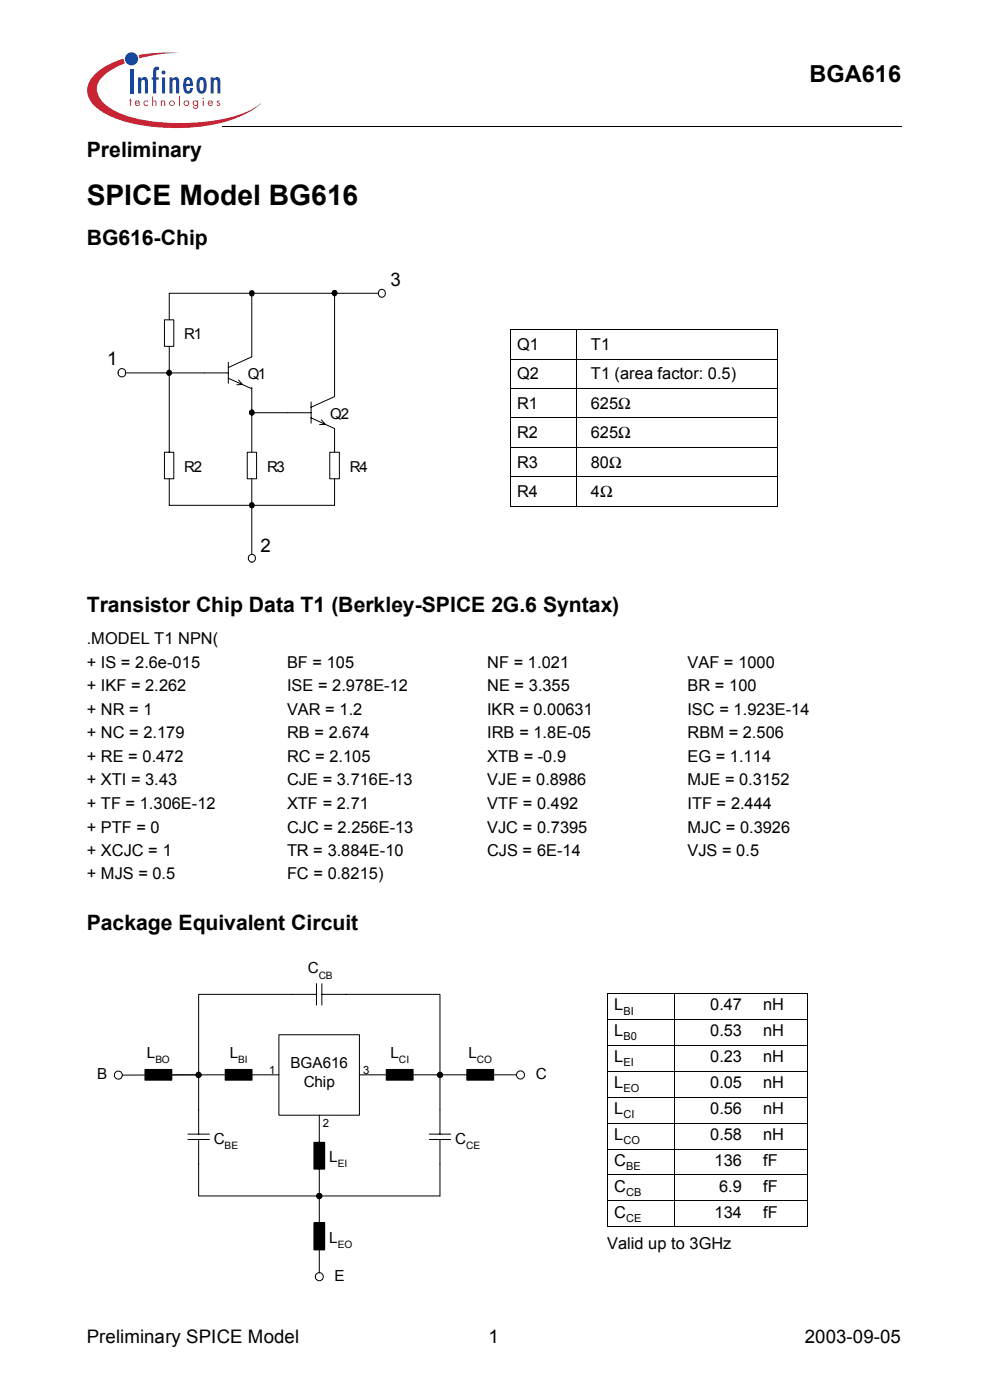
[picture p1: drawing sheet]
<svg xmlns="http://www.w3.org/2000/svg" width="148mm" height="210mm" viewBox="0 0 148 210" stroke-linecap="round" stroke-linejoin="round" font-family="sans-serif">
<g fill="#c92434">
<path d="M19.5 14.8h.1v.3h.1v.1h-.1v.7h-.1v-.7h-.1z"/>
<path d="M21.5 15.3a.44 .44 0 0 1 .7-.2v.2a.3 .3 0 0 0-.5 0 .3 .3 0 0 0 0 .4 .3 .3 0 0 0 .5-.1v.2a.43 .43 0 0 1-.6 0 .43 .43 0 0 1-.1-.5z"/>
<path d="M22.8 14.5h.1v.7l.3-.2 .2 .2v.7h-.1v-.6l-.2-.1-.2 .2v.5h-.1z"/>
<path d="M24.1 15.1h.1v.1l.3-.2 .1 .1 .2 .8h-.2v-.6l-.2-.1-.2 .2v.5h-.1z"/>
<path d="M26.8 14.5h.1v1.4h-.1z"/>
<path d="M32.6 15.1l.1-.1 .2 .2h-.3l.1 .2a.29 .29 0 0 1 .3 .1 .29 .29 0 0 1-.1 .4l-.4-.1-.1-.1 .1-.1 .2 .2 .1-.1-.3-.4z"/>
<path d="M20.7 8.3a26.4 26.4 0 0 1 6.3-.4 22.9 22.9 0 0 0-6.1 .9z"/>
<path d="M14.2 11.1a10.1 10.1 0 0 1 4.3-2.3l.2 .7a7.6 7.6 0 0 0-4 2.9 2.54 2.54 0 0 0 .9 3.1 12 12 0 0 0 6.3 2.6 30.9 30.9 0 0 0 14.9-1.3l1.6-.8 .7-.5a13 13 0 0 1-6.5 3.1 29.6 29.6 0 0 1-15.1-.8 7.9 7.9 0 0 1-4.1-2.8 3 3 0 0 1 .8-3.9z"/>
<path d="M20.4 15.2h.2l.2 .2h-.5zM20.4 15.1a.43 .43 0 0 0-.1 .7 .43 .43 0 0 0 .7-.1l-.1-.1a.27 .27 0 0 1-.3 .2 .27 .27 0 0 1-.3-.3h.7a.4 .4 0 0 0-.2-.4 .4 .4 0 0 0-.4 0z"/>
<path d="M25.5 15.5a.3 .3 0 0 1 .6 0 .3 .3 0 0 1-.6 0zM25.3 15.5a.45 .45 0 0 0 .9 0 .45 .45 0 0 0-.9 0z"/>
<path d="M27.6 15.5a.3 .3 0 0 1 .6 0 .3 .3 0 0 1-.6 0zM27.5 15.5a.45 .45 0 0 0 .9 0 .45 .45 0 0 0-.9 0z"/>
<path d="M29 15.5a.3 .3 0 0 1 .6 0 .3 .3 0 0 1-.6 0zM29.1 15.1a.42 .42 0 0 0-.2 .6 .42 .42 0 0 0 .6 .1 .33 .33 0 0 1-.2 .4l-.4-.2a.41 .41 0 0 0 .4 .3 .41 .41 0 0 0 .4-.5v-.7h-.2v.1l-.2-.2z"/>
<path d="M30.4 15.1h.1v.8h-.1zM30.3 14.8a.1 .1 0 0 1 .2 0 .1 .1 0 0 1-.2 0z"/>
<path d="M31.4 15.2h.1l.3 .2h-.5zM31.3 15.1a.43 .43 0 0 0-.1 .7 .43 .43 0 0 0 .7-.1l-.1-.1a.27 .27 0 0 1-.3 .2 .27 .27 0 0 1-.2-.3h.6a.4 .4 0 0 0-.2-.4 .4 .4 0 0 0-.4 0z"/>
</g>
<g fill="#17479e">
<path d="M19.5 10.4h.5v3.6h-.5z"/>
<path d="M20.7 11.6h.5v.3a.56 .56 0 0 1 .7-.3 .56 .56 0 0 1 .3 .7v1.7h-.5v-1.8l-.3-.2h-.2v.3v1.7h-.5z"/>
<path d="M23.2 10.1h.6v.4h-.2l-.2 .2v.9h.4v.3h-.4v2.1h-.5v-2.1h-.2v-.3h.2a1.71 1.71 0 0 1 .3-1.5z"/>
<path d="M25.4 11.6h.4v.3a.56 .56 0 0 1 .8-.3 .56 .56 0 0 1 .2 .7v1.7h-.4v-1.8l-.3-.2h-.2l-.1 .3v1.7h-.4z"/>
<path d="M31.6 11.6h.4v.3a.56 .56 0 0 1 .8-.3 .56 .56 0 0 1 .2 .7v1.7h-.4l-.1-1.8-.2-.2h-.2l-.1 .3v1.7h-.4z"/>
<path d="M24.3 11.6h.4v2.4h-.4zM24.2 10.9a.3 .3 0 0 1 .6 0 .3 .3 0 0 1-.6 0z"/>
<path d="M28 12.1l.2-.1 .2 .1v.5h-.5zM27.8 11.6a1.9 1.9 0 0 0 0 2.4 .72 .72 0 0 0 .8-.1 .72 .72 0 0 0 .3-.7h-.4l-.1 .4-.2 .1a.7 .7 0 0 1-.3-.8l1-.1a1.1 1.1 0 0 0-.7-1.2z"/>
<path d="M30 12.1l.2-.1a.91 .91 0 0 1 .3 1l-.1 .5-.2 .1a.9 .9 0 0 1-.3-1zM29.6 11.8l-.2 1a.89 .89 0 0 0 .2 1 .89 .89 0 0 0 .9 .2 1.83 1.83 0 0 0 0-2.4h-.3h-.3z"/>
<circle cx="19.7" cy="8.8" r=".99"/>
</g>
<path d="M33.4 18.9v.1z" fill="#000"/>
<path d="M33.4 18.9h101.6" fill="none" stroke="#000" stroke-width=".15"/>
<path d="M13 37.9h50v48h-50z" fill="#fff"/>
<path d="M30.6 55.9h3.6M34.2 56.7l3.5 1.6M34.2 54.3v3.2M35.7 57l.6 .6-.8 .1M37.7 53.5l-3.5 1.6M50.1 59.5l-3.5 1.6M43.1 61.9h3.5M46.6 62.6l3.5 1.6M46.6 60.3v3.1M48.1 62.9l.6 .7-.8 .1" fill="none" stroke="#000" stroke-width=".15"/>
<path d="M24.6 48h1.4v3.9h-1.4z" fill="#fff"/>
<g fill="none" stroke="#000" stroke-width=".15">
<path d="M24.6 48h1.4v3.9h-1.4z"/>
<circle cx="37.8" cy="75.8" r=".37"/>
</g>
<circle cx="37.8" cy="75.8" r=".37" fill="#000"/>
<path d="M49.4 67.8h1.4v4h-1.4z" fill="#fff"/>
<g fill="none" stroke="#000" stroke-width=".15">
<path d="M37.7 58.1v3.8h5.4M37.7 61.9v5.9M49.4 67.8h1.4v4h-1.4zM50.1 64.2v3.6"/>
<circle cx="37.8" cy="61.8" r=".37"/>
</g>
<circle cx="37.8" cy="61.8" r=".37" fill="#000"/>
<path d="M37 67.8h1.4v4h-1.4z" fill="#fff"/>
<path d="M37 67.8h1.4v4h-1.4z" fill="none" stroke="#000" stroke-width=".15"/>
<path d="M24.6 67.8h1.4v4h-1.4z" fill="#fff"/>
<g fill="none" stroke="#000" stroke-width=".15">
<path d="M25.4 51.9v4h-7.1M30.6 55.9h-5.2v11.9M37.7 44v9.5M49.9 43.6h.4l.2 .5a.39 .39 0 0 1-.6 .1 .39 .39 0 0 1 0-.6zM50.1 43.9v15.6M56.9 44h-31.5v4M24.6 67.8h1.4v4h-1.4zM25.4 71.8v4h24.7v-4M37.7 71.8v12.5"/>
<circle cx="25.4" cy="55.9" r=".39"/>
<circle cx="37.8" cy="44" r=".38"/>
</g>
<g fill="#000">
<path d="M25.1 55.6l.2-.1a.41 .41 0 0 1 .4 .3 .41 .41 0 0 1-.3 .5 .39 .39 0 0 1-.4-.3 .39 .39 0 0 1 .1-.4z" fill-rule="evenodd"/>
<path d="M37.6 43.6h.3a.38 .38 0 0 1 .1 .6 .38 .38 0 0 1-.6-.1v-.3z" fill-rule="evenodd"/>
<circle cx="50.2" cy="43.9" r=".37"/>
</g>
<path d="M56.9 43.5a.56 .56 0 0 1 .8 .5 .56 .56 0 0 1-.8 .4 .63 .63 0 0 1 0-.9z" fill-rule="evenodd" fill="#fff"/>
<path d="M56.9 43.5a.56 .56 0 0 1 .8 .5 .56 .56 0 0 1-.8 .4 .67 .67 0 0 1 0-.9z" fill="none" stroke="#000" stroke-width=".15"/>
<circle cx="18.3" cy="55.9" r=".6" fill="#fff"/>
<path d="M17.8 55.5l.3-.2a.58 .58 0 0 1 .7 .4v.4a.58 .58 0 0 1-.7 .4 .71 .71 0 0 1-.3-1z" fill="none" stroke="#000" stroke-width=".15"/>
<path d="M37.3 83.3a.57 .57 0 0 1 1 .2 .57 .57 0 0 1-.7 .8 .65 .65 0 0 1-.3-1z" fill-rule="evenodd" fill="#fff"/>
<g fill="none" stroke="#000" stroke-width=".15">
<path d="M76.4 49.5h40.1M76.4 53.9h40.1M76.4 58.3h40.1M76.4 49.5v26.3M86.4 49.3v26.6M116.4 49.5v26.3M76.4 62.7h40.1M76.4 67.1h40.1M76.4 71.5h40.1M76.4 75.9h40.1M37.3 83.3a.57 .57 0 0 1 1 .2 .57 .57 0 0 1-.7 .8 .65 .65 0 0 1-.3-1zM90.9 149h30.1v34.8"/>
<path d="M90.9 152.9h30.1M90.9 156.8h30.1M91 149v34.8M101 148.9v35.1M90.9 160.7h30.1M90.9 164.5h30.1M90.9 168.4h30.1M90.9 172.3h30.1M90.9 176.2h30.1M90.9 180.1h30.1M90.9 183.9h30.1"/>
</g>
<g fill="#fff">
<path d="M13 141.9h70.2v52.1h-70.2z"/>
<path d="M41.8 155.1h12v12.1h-12z"/>
</g>
<g fill="none" stroke="#000" stroke-width=".15">
<path d="M41.8 155.1h12v12.1h-12zM21.7 160.3h4v1.7h-4zM25.7 161.2h8M28.2 170.8h3.2M28.2 170h3.2M29.8 170.8v8.5h36.1v-8.5M29.8 161.2v8.8M33.7 160.3h4.1v1.7h-4.1zM37.8 161.2h4M47 171.3h1.6v4h-1.6zM47.5 179l.2-.1 .4 .1 .1 .5a.42 .42 0 0 1-.6 .2 .42 .42 0 0 1-.1-.7zM47.8 167.2v4.1"/>
<path d="M47.8 175.3v8M53.8 161.2h4.1M57.9 160.3h4v1.7h-4zM61.9 161.2h8M64.3 170.8h3.2M64.3 170h3.2M65.6 160.9l.1-.1h.4l.2 .2v.3a.41 .41 0 0 1-.6 .2 .41 .41 0 0 1-.1-.6zM65.9 161.2v8.8M69.9 160.3h4.1v1.7h-4.1zM47 183.3h1.6v4.1h-1.6z"/>
<circle cx="29.7" cy="161.1" r=".41"/>
</g>
<path d="M21.7 160.3h4v1.7h-4zM33.7 160.3h4.1v1.7h-4.1zM47 171.3h1.6v4h-1.6zM57.9 160.3h4v1.7h-4zM69.9 160.3h4.1v1.7h-4.1zM47 183.3h1.6v4.1h-1.6z" fill="#000"/>
<g fill="#000">
<path d="M47.5 179l.2-.1 .4 .1 .1 .5a.42 .42 0 0 1-.6 .2 .42 .42 0 0 1-.1-.7z" fill-rule="evenodd"/>
<path d="M65.6 160.9l.1-.1h.4l.2 .2v.3a.41 .41 0 0 1-.6 .2 .41 .41 0 0 1-.1-.6z" fill-rule="evenodd"/>
<circle cx="29.7" cy="161.1" r=".41"/>
</g>
<circle cx="78" cy="161.2" r=".6" fill="#fff"/>
<g fill="none" stroke="#000" stroke-width=".15">
<path d="M74 161.2h3.4"/>
<circle cx="78" cy="161.2" r=".6"/>
</g>
<circle cx="17.7" cy="161.2" r=".59" fill="#fff"/>
<g fill="none" stroke="#000" stroke-width=".15">
<path d="M29.8 161.2h-11.5"/>
<circle cx="17.7" cy="161.2" r=".59"/>
</g>
<circle cx="47.8" cy="191.4" r=".6" fill="#fff"/>
<g fill="none" stroke="#000" stroke-width=".15">
<path d="M47.4 149.1h-17.6v12.1M47.4 147.5v3.2M48.2 149.1h17.7v12.1M48.2 147.5v3.2M47.8 187.4v3.4"/>
<circle cx="47.8" cy="191.4" r=".6"/>
</g>
<text font-size="4.2" x="13" y="30.7">SPICE Model BG616</text>
<text font-size="3.5" x="121.3" y="12.3">BGA616</text>
<g font-size="3.2">
<text x="13" y="23.5">Preliminary</text>
<text x="13" y="36.7">BG616-Chip</text>
<text x="13" y="91.8">Transistor Chip Data T1 (Berkley-SPICE 2G.6 Syntax)</text>
<text x="13" y="139.4">Package Equivalent Circuit</text>
</g>
<g font-size="2.8">
<text x="58.5" y="42.8">3</text>
<text x="16" y="54.8">1</text>
<text x="39" y="82.7">2</text>
<text x="13" y="201.3">Preliminary SPICE Model</text>
<text x="73.2" y="201.3">1</text>
<text x="120.6" y="201.3">2003-09-05</text>
</g>
<g font-size="2.5">
<text x="77.5" y="52.5">Q1</text>
<text x="88.5" y="52.5">T1</text>
<text x="77.5" y="56.9">Q2</text>
<text x="88.5" y="56.9">T1 (area factor: 0.5)</text>
<text x="77.5" y="61.3">R1</text>
<text x="77.5" y="65.7">R2</text>
<text x="88.5" y="61.3">625Ω</text>
<text x="88.5" y="65.7">625Ω</text>
<text x="77.5" y="70.1">R3</text>
<text x="88.5" y="70.1">80Ω</text>
<text x="77.5" y="74.5">R4</text>
<text x="88.5" y="74.5">4Ω</text>
<text x="13" y="96.6">.MODEL T1 NPN(</text>
<text x="13" y="100.1">+ IS = 2.6e-015</text>
<text x="43" y="100.1">BF = 105</text>
<text x="73" y="100.1">NF = 1.021</text>
<text x="103" y="100.1">VAF = 1000</text>
<text x="13" y="103.6">+ IKF = 2.262</text>
<text x="13" y="107.2">+ NR = 1</text>
<text x="43" y="107.2">VAR = 1.2</text>
<text x="43" y="103.6">ISE = 2.978E-12</text>
<text x="73" y="107.2">IKR = 0.00631</text>
<text x="73" y="103.6">NE = 3.355</text>
<text x="103" y="107.2">ISC = 1.923E-14</text>
<text x="103" y="103.6">BR = 100</text>
<text x="13" y="110.7">+ NC = 2.179</text>
<text x="43" y="110.7">RB = 2.674</text>
<text x="73" y="110.7">IRB = 1.8E-05</text>
<text x="103" y="110.7">RBM = 2.506</text>
<text x="13" y="114.2">+ RE = 0.472</text>
<text x="13" y="117.8">+ XTI = 3.43</text>
<text x="43" y="114.2">RC = 2.105</text>
<text x="43" y="117.8">CJE = 3.716E-13</text>
<text x="73" y="114.2">XTB = -0.9</text>
<text x="73" y="117.8">VJE = 0.8986</text>
<text x="103" y="114.2">EG = 1.114</text>
<text x="103" y="117.8">MJE = 0.3152</text>
<text x="13" y="121.3">+ TF = 1.306E-12</text>
<text x="13" y="124.8">+ PTF = 0</text>
<text x="43" y="121.3">XTF = 2.71</text>
<text x="43" y="124.8">CJC = 2.256E-13</text>
<text x="73" y="124.8">VJC = 0.7395</text>
<text x="73" y="121.3">VTF = 0.492</text>
<text x="103" y="124.8">MJC = 0.3926</text>
<text x="103" y="121.3">ITF = 2.444</text>
<text x="13" y="128.3">+ XCJC = 1</text>
<text x="13" y="131.9">+ MJS = 0.5</text>
<text x="43" y="128.3">TR = 3.884E-10</text>
<text x="43" y="131.9">FC = 0.8215)</text>
<text x="73" y="128.3">CJS = 6E-14</text>
<text x="103" y="128.3">VJS = 0.5</text>
<text x="92" y="151.5">L</text>
<text x="92" y="155.4">L</text>
<text x="106.4" y="151.5">0.47</text>
<text x="106.4" y="155.4">0.53</text>
<text x="114.3" y="151.5">nH</text>
<text x="114.3" y="155.4">nH</text>
<text x="92" y="159.3">L</text>
<text x="106.4" y="159.3">0.23</text>
<text x="114.3" y="159.3">nH</text>
<text x="92" y="163.1">L</text>
<text x="92" y="167">L</text>
<text x="106.4" y="163.1">0.05</text>
<text x="106.4" y="167">0.56</text>
<text x="114.3" y="163.1">nH</text>
<text x="114.3" y="167">nH</text>
<text x="92" y="170.9">L</text>
<text x="106.4" y="170.9">0.58</text>
<text x="114.3" y="170.9">nH</text>
<text x="92" y="178.7">C</text>
<text x="92" y="174.8">C</text>
<text x="107.1" y="174.8">136</text>
<text x="107.7" y="178.7">6.9</text>
<text x="114.3" y="178.7">fF</text>
<text x="114.3" y="174.8">fF</text>
<text x="92" y="182.6">C</text>
<text x="107.1" y="182.6">134</text>
<text x="114.3" y="182.6">fF</text>
<text x="91" y="187.3">Valid up to 3GHz</text>
</g>
<g font-size="2.3">
<text x="27.6" y="50.8">R1</text>
<text x="37.1" y="56.8">Q1</text>
<text x="49.5" y="62.8">Q2</text>
<text x="27.6" y="70.7">R2</text>
<text x="40" y="70.7">R3</text>
<text x="52.4" y="70.7">R4</text>
<text x="46.1" y="146">C</text>
<text x="14.6" y="161.7">B</text>
<text x="22" y="158.7">L</text>
<text x="34.4" y="158.7">L</text>
<text x="43.5" y="160.2">BGA616</text>
<text x="58.5" y="158.7">L</text>
<text x="70.2" y="158.7">L</text>
<text x="80.3" y="161.8">C</text>
<text x="45.5" y="162.9">Chip</text>
<text x="32" y="171.6">C</text>
<text x="68.2" y="171.6">C</text>
<text x="49.3" y="174.2">L</text>
<text x="49.3" y="186.3">L</text>
<text x="50.1" y="192.1">E</text>
</g>
<g font-size="1.7">
<text x="93.4" y="152.1">BI</text>
<text x="93.4" y="156">B0</text>
<text x="40.3" y="161">1</text>
<text x="54.4" y="161">3</text>
<text x="93.4" y="159.9">EI</text>
<text x="93.4" y="163.8">EO</text>
<text x="93.4" y="167.7">CI</text>
<text x="48.3" y="169">2</text>
<text x="93.4" y="171.5">CO</text>
<text x="93.8" y="175.4">BE</text>
<text x="93.8" y="179.3">CB</text>
<text x="93.8" y="183.2">CE</text>
</g>
<g font-size="1.5">
<text x="47.8" y="146.7">CB</text>
<text x="23.3" y="159.4">BO</text>
<text x="35.7" y="159.4">BI</text>
<text x="59.8" y="159.4">CI</text>
<text x="71.5" y="159.4">CO</text>
<text x="33.7" y="172.3">BE</text>
<text x="69.8" y="172.3">CE</text>
<text x="50.6" y="175">EI</text>
<text x="50.6" y="187.1">EO</text>
</g>
</svg>
